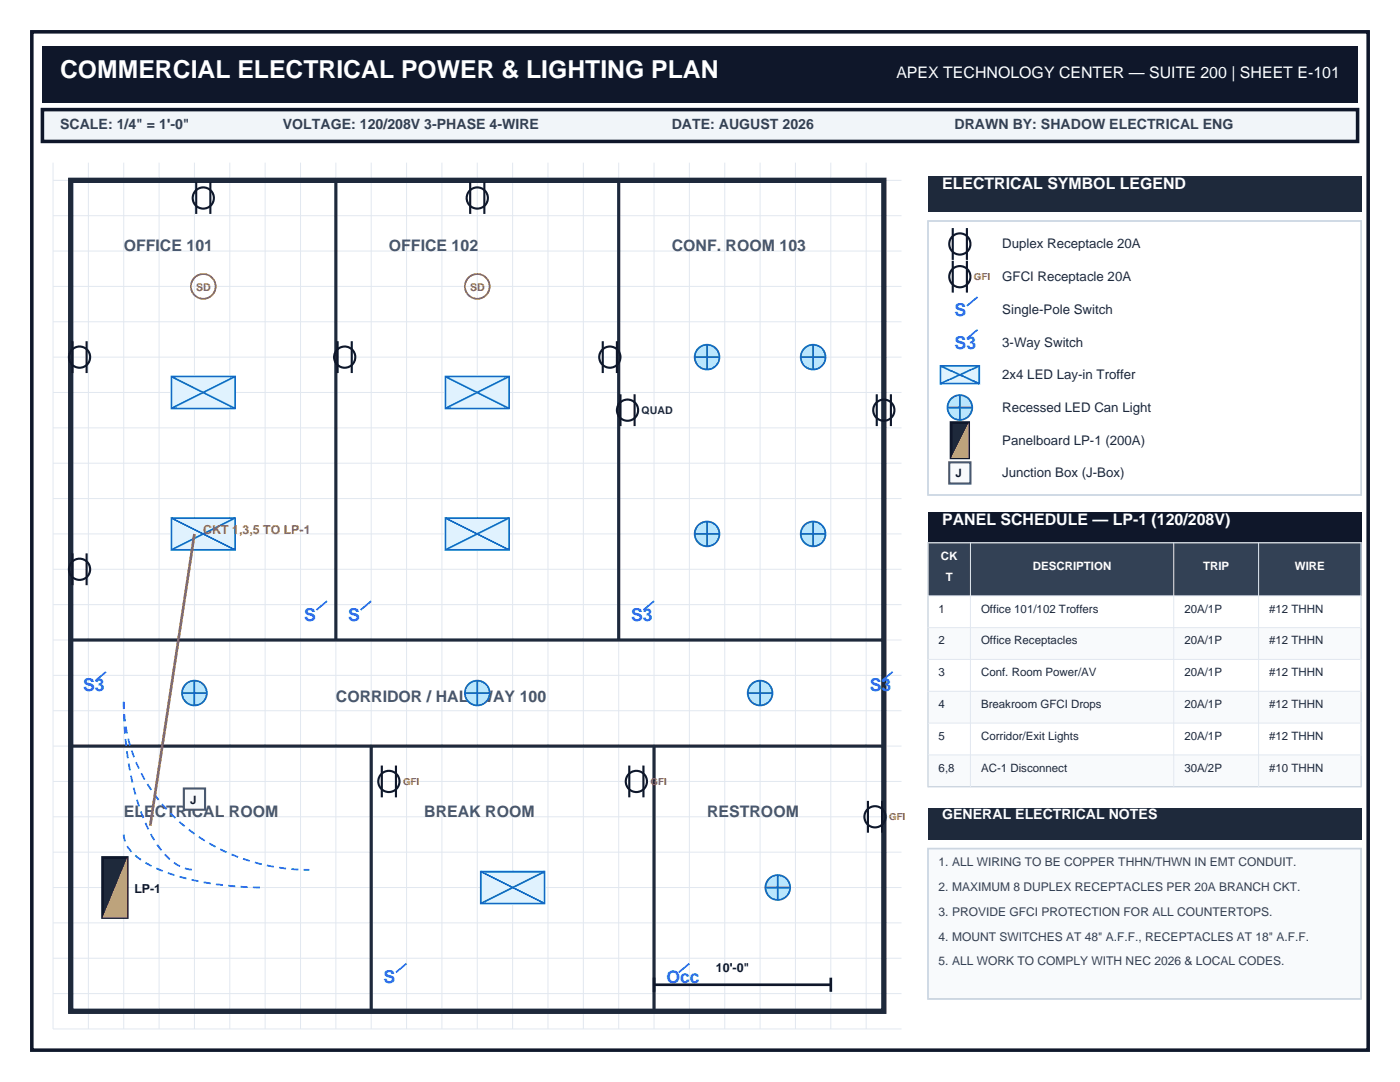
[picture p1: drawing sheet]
<svg xmlns="http://www.w3.org/2000/svg" width="279mm" height="216mm" viewBox="0 0 279 216" stroke-linecap="round" stroke-linejoin="round" font-family="sans-serif">
<path d="M6.3 6.3h266.7v203.2h-266.7z" fill="none" stroke="#0f172a" stroke-width=".71" stroke-linecap="butt"/>
<path d="M8.5 9.2h262.4v11.3h-262.4z" fill-rule="evenodd" fill="#0f172a"/>
<path d="M8.5 21.9h262.4v6.3h-262.4z" fill-rule="evenodd" fill="#f1f5f9" stroke="#0f172a" stroke-width=".71" stroke-linecap="butt"/>
<g fill="none" stroke="#e2e8f0" stroke-width=".2">
<path d="M10.6 32.5v172.8h169.3M10.6 36h169.3M17.6 32.5v172.8M24.7 32.5v172.8M31.7 32.5v172.8M38.8 32.5v172.8M45.9 32.5v172.8M52.9 32.5v172.8M60 32.5v172.8M67 32.5v172.8M74.1 32.5v172.8M81.1 32.5v172.8"/>
<path d="M88.2 32.5v172.8M95.2 32.5v172.8M102.3 32.5v172.8M109.4 32.5v172.8M116.4 32.5v172.8M123.5 32.5v172.8M130.5 32.5v172.8M137.6 32.5v172.8M144.6 32.5v172.8M151.7 32.5v172.8M158.7 32.5v172.8M165.8 32.5v172.8"/>
<path d="M172.9 32.5v172.8M10.6 57.2h169.3M10.6 50.1h169.3M10.6 43h169.3M10.6 78.3h169.3M10.6 71.3h169.3M10.6 64.2h169.3M10.6 99.5h169.3M10.6 92.4h169.3M10.6 85.4h169.3M10.6 113.6h169.3M10.6 106.5h169.3"/>
<path d="M10.6 134.8h169.3M10.6 127.7h169.3M10.6 120.6h169.3M10.6 155.9h169.3M10.6 148.9h169.3M10.6 141.8h169.3M10.6 177.1h169.3M10.6 170h169.3M10.6 163h169.3M10.6 198.3h169.3M10.6 191.2h169.3M10.6 184.1h169.3"/>
</g>
<path d="M14.1 36h162.3v165.8h-162.3z" fill="none" stroke="#1e293b" stroke-width="1.1" stroke-linecap="butt"/>
<path d="M67 36v91.7M123.5 36v91.7M14.1 127.7h162.3M14.1 148.9h162.3M74.1 148.9v52.9M130.5 148.9v52.9" fill="none" stroke="#1e293b" stroke-width=".63" stroke-linecap="butt"/>
<path d="M20.5 171.1h4.9v12h-4.9z" fill-rule="evenodd" fill="#1e293b" stroke="#0f172a" stroke-width=".53"/>
<path d="M25.4 171.1v12h-4.9z" fill="#f59e0b"/>
<path d="M36.7 157.3h4.2v4.3h-4.2z" fill-rule="evenodd" fill="#f8fafc" stroke="#475569" stroke-width=".42"/>
<path d="M34.2 75.1h12.7v6.4h-12.7z" fill-rule="evenodd" fill="#e0f2fe" stroke="#0284c7" stroke-width=".35"/>
<path d="M34.2 75.1l12.7 6.4M46.9 75.1l-12.7 6.4" fill="none" stroke="#0284c7" stroke-width=".35"/>
<path d="M34.2 103.4h12.7v6.3h-12.7z" fill-rule="evenodd" fill="#e0f2fe" stroke="#0284c7" stroke-width=".35"/>
<path d="M34.2 103.4l12.7 6.3M46.9 103.4l-12.7 6.3" fill="none" stroke="#0284c7" stroke-width=".35"/>
<g fill="none" stroke="#0f172a" stroke-width=".42">
<path d="M39.2 36.3v6.4M42 36.3v6.4M14.5 68.1v6.3M17.3 68.1v6.3M14.5 110.4v6.4M17.3 110.4v6.4"/>
<circle cx="40.6" cy="39.5" r="2.12"/>
<circle cx="15.9" cy="71.3" r="2.12"/>
<circle cx="15.9" cy="113.6" r="2.12"/>
</g>
<path d="M65.3 119.9l-2.2 1.8" fill="none" stroke="#2563eb" stroke-width=".35"/>
<circle cx="40.6" cy="57.1" r="2.47" fill="none" stroke="#dc2626" stroke-width=".35"/>
<path d="M88.9 75.1h12.7v6.4h-12.7z" fill-rule="evenodd" fill="#e0f2fe" stroke="#0284c7" stroke-width=".35"/>
<path d="M88.9 75.1l12.7 6.4M101.6 75.1l-12.7 6.4" fill="none" stroke="#0284c7" stroke-width=".35"/>
<path d="M88.9 103.4h12.7v6.3h-12.7z" fill-rule="evenodd" fill="#e0f2fe" stroke="#0284c7" stroke-width=".35"/>
<path d="M88.9 103.4l12.7 6.3M101.6 103.4l-12.7 6.3" fill="none" stroke="#0284c7" stroke-width=".35"/>
<g fill="none" stroke="#0f172a" stroke-width=".42">
<path d="M93.8 36.3v6.4M96.7 36.3v6.4M67.4 68.1v6.3M70.2 68.1v6.3M120.3 68.1v6.3M123.1 68.1v6.3"/>
<circle cx="95.2" cy="39.5" r="2.12"/>
<circle cx="68.8" cy="71.3" r="2.12"/>
<circle cx="121.7" cy="71.3" r="2.12"/>
</g>
<path d="M74.1 119.9l-2.1 1.8" fill="none" stroke="#2563eb" stroke-width=".35"/>
<circle cx="95.2" cy="57.1" r="2.47" fill="none" stroke="#dc2626" stroke-width=".35"/>
<circle cx="141.1" cy="71.3" r="2.47" fill="#bae6fd" stroke="#0369a1" stroke-width=".35"/>
<path d="M138.6 71.3h5M141.1 68.8v4.9" fill="none" stroke="#0369a1" stroke-width=".35"/>
<circle cx="162.3" cy="71.3" r="2.47" fill="#bae6fd" stroke="#0369a1" stroke-width=".35"/>
<path d="M159.8 71.3h4.9M162.3 68.8v4.9" fill="none" stroke="#0369a1" stroke-width=".35"/>
<circle cx="141.1" cy="106.5" r="2.47" fill="#bae6fd" stroke="#0369a1" stroke-width=".35"/>
<path d="M138.6 106.5h5M141.1 104.1v4.9" fill="none" stroke="#0369a1" stroke-width=".35"/>
<circle cx="162.3" cy="106.5" r="2.47" fill="#bae6fd" stroke="#0369a1" stroke-width=".35"/>
<path d="M159.8 106.5h4.9M162.3 104.1v4.9" fill="none" stroke="#0369a1" stroke-width=".35"/>
<g fill="none" stroke="#0f172a" stroke-width=".42">
<path d="M123.8 78.7v6.3M126.6 78.7v6.3M175 78.7v6.3M177.8 78.7v6.3"/>
<circle cx="125.2" cy="81.8" r="2.12"/>
<circle cx="176.4" cy="81.8" r="2.12"/>
</g>
<path d="M130.5 119.9l-2.1 1.8" fill="none" stroke="#2563eb" stroke-width=".35"/>
<circle cx="38.8" cy="138.3" r="2.47" fill="#bae6fd" stroke="#0369a1" stroke-width=".35"/>
<path d="M36.3 138.3h5M38.8 135.8v5" fill="none" stroke="#0369a1" stroke-width=".35"/>
<circle cx="95.2" cy="138.3" r="2.47" fill="#bae6fd" stroke="#0369a1" stroke-width=".35"/>
<path d="M92.8 138.3h4.9M95.2 135.8v5" fill="none" stroke="#0369a1" stroke-width=".35"/>
<circle cx="151.7" cy="138.3" r="2.47" fill="#bae6fd" stroke="#0369a1" stroke-width=".35"/>
<path d="M149.2 138.3h5M151.7 135.8v5" fill="none" stroke="#0369a1" stroke-width=".35"/>
<path d="M21.2 134.1l-2.2 1.7M178.2 134.1l-2.2 1.7" fill="none" stroke="#2563eb" stroke-width=".35"/>
<path d="M96 173.9h12.7v6.4h-12.7z" fill-rule="evenodd" fill="#e0f2fe" stroke="#0284c7" stroke-width=".35"/>
<path d="M96 173.9l12.7 6.4M108.7 173.9l-12.7 6.4" fill="none" stroke="#0284c7" stroke-width=".35"/>
<g fill="none" stroke="#0f172a" stroke-width=".42">
<path d="M76.2 152.8v6.3M79 152.8v6.3M125.6 152.8v6.3M128.4 152.8v6.3"/>
<circle cx="77.6" cy="155.9" r="2.12"/>
<circle cx="127" cy="155.9" r="2.12"/>
</g>
<path d="M81.1 192.3l-2.1 1.7" fill="none" stroke="#2563eb" stroke-width=".35"/>
<circle cx="155.2" cy="177.1" r="2.47" fill="#bae6fd" stroke="#0369a1" stroke-width=".35"/>
<path d="M152.8 177.1h4.9M155.2 174.6v5" fill="none" stroke="#0369a1" stroke-width=".35"/>
<g fill="none" stroke="#0f172a" stroke-width=".42">
<path d="M173.2 159.8v6.4M176 159.8v6.4"/>
<circle cx="174.6" cy="163" r="2.12"/>
</g>
<path d="M137.6 192.3l-2.1 1.7" fill="none" stroke="#2563eb" stroke-width=".35"/>
<path d="M24.7 140.1a63.1 63.1 0 0 0 4.1 23.7 18.8 18.8 0 0 0 6.6 8.8l1.1 .5 1.1 .4 1.2 .1M24.7 140.1a33.1 33.1 0 0 0 18.3 28.9 39.9 39.9 0 0 0 18.7 4.6M24.7 166.5a6.9 6.9 0 0 0 3.8 5.4 37.8 37.8 0 0 0 14.6 4.5 71.6 71.6 0 0 0 9.8 .7" fill="none" stroke="#2563eb" stroke-width=".35" stroke-dasharray="1.4 1.1" stroke-linecap="butt"/>
<path d="M38.8 106.5l-8.8 58.2" fill="none" stroke="#dc2626" stroke-width=".53"/>
<path d="M130.5 196.5h35.3M130.5 195.1v2.8M165.8 195.1v2.8" fill="none" stroke="#0f172a" stroke-width=".53"/>
<path d="M185.2 35.3h86.4v7h-86.4z" fill-rule="evenodd" fill="#1e293b"/>
<path d="M185.2 44.1h86.4v54.7h-86.4z" fill="none" stroke="#cbd5e1" stroke-width=".35"/>
<g fill="none" stroke="#0f172a" stroke-width=".42">
<path d="M190.1 45.5v6.4M190.1 52v6.4M193 45.5v6.4M193 52v6.4"/>
<circle cx="191.6" cy="48.7" r="2.12"/>
<circle cx="191.6" cy="55.2" r="2.12"/>
</g>
<path d="M195.1 59.3l-2.1 1.7M195.1 65.8l-2.1 1.8" fill="none" stroke="#2563eb" stroke-width=".35"/>
<path d="M187.7 73h7.7v3.6h-7.7z" fill-rule="evenodd" fill="#e0f2fe" stroke="#0284c7" stroke-width=".35"/>
<path d="M187.7 73l7.7 3.6M195.4 73l-7.7 3.6" fill="none" stroke="#0284c7" stroke-width=".35"/>
<circle cx="191.6" cy="81.3" r="2.47" fill="#bae6fd" stroke="#0369a1" stroke-width=".35"/>
<path d="M191.6 78.8v5M189.1 81.3h4.9" fill="none" stroke="#0369a1" stroke-width=".35"/>
<path d="M189.8 84.3h3.5v7.1h-3.5z" fill-rule="evenodd" fill="#1e293b" stroke="#0f172a" stroke-width=".53"/>
<path d="M193.3 84.3v7.1h-3.5z" fill="#f59e0b"/>
<path d="M189.4 92.3h4.3v4.2h-4.3z" fill-rule="evenodd" fill="#f8fafc" stroke="#475569" stroke-width=".42"/>
<path d="M185.2 102.3h86.4v7.1h-86.4z" fill-rule="evenodd" fill="#0f172a"/>
<path d="M185.2 108.3h86.4v10.6h-86.4z" fill-rule="evenodd" fill="#334155"/>
<path d="M185.2 118.9h86.4v6.3h-86.4z" fill-rule="evenodd" fill="#fff"/>
<path d="M185.2 125.2h86.4v6.4h-86.4z" fill-rule="evenodd" fill="#f8fafc"/>
<path d="M185.2 131.6h86.4v6.3h-86.4z" fill-rule="evenodd" fill="#fff"/>
<path d="M185.2 137.9h86.4v6.4h-86.4z" fill-rule="evenodd" fill="#f8fafc"/>
<path d="M185.2 144.3h86.4v6.3h-86.4z" fill-rule="evenodd" fill="#fff"/>
<path d="M185.2 150.6h86.4v6.4h-86.4z" fill-rule="evenodd" fill="#f8fafc"/>
<path d="M185.2 108.3h86.4v48.7h-86.4z" fill="none" stroke="#cbd5e1" stroke-width=".26"/>
<path d="M185.2 118.9h86.4M193.7 108.3v48.7M234.2 108.3v48.7M251.2 108.3v48.7M185.2 125.2h86.4M185.2 131.6h86.4M185.2 137.9h86.4M185.2 144.3h86.4M185.2 150.6h86.4" fill="none" stroke="#e2e8f0" stroke-width=".2"/>
<path d="M185.2 161.2h86.4v6.4h-86.4z" fill-rule="evenodd" fill="#1e293b"/>
<path d="M185.2 169.3h86.4v30h-86.4z" fill-rule="evenodd" fill="#f8fafc" stroke="#cbd5e1" stroke-width=".35"/>
<text font-size="4.9" fill="#fff" x="12" y="15.5">COMMERCIAL ELECTRICAL POWER &amp; LIGHTING PLAN</text>
<g font-size="3.5" fill="#2563eb">
<text x="190.5" y="63.1">S</text>
<text x="190.5" y="69.7">S3</text>
<text x="60.7" y="123.8">S</text>
<text x="69.5" y="123.8">S</text>
<text x="125.9" y="123.8">S3</text>
<text x="16.6" y="137.9">S3</text>
<text x="173.6" y="137.9">S3</text>
<text x="76.6" y="196.1">S</text>
<text x="133" y="196.1">Occ</text>
</g>
<g font-size="3.2" fill="#fff">
<text x="178.9" y="15.5">APEX TECHNOLOGY CENTER — SUITE 200 | SHEET E-101</text>
<text x="188" y="37.7">ELECTRICAL SYMBOL LEGEND</text>
<text x="188" y="104.8">PANEL SCHEDULE — LP-1 (120/208V)</text>
</g>
<g font-size="3.2" fill="#475569">
<text x="24.7" y="50.1">OFFICE 101</text>
<text x="77.6" y="50.1">OFFICE 102</text>
<text x="134.1" y="50.1">CONF. ROOM 103</text>
<text x="67" y="140.1">CORRIDOR / HALLWAY 100</text>
<text x="24.7" y="163">ELECTRICAL ROOM</text>
<text x="84.7" y="163">BREAK ROOM</text>
<text x="141.1" y="163">RESTROOM</text>
</g>
<g font-size="2.8" fill="#334155">
<text x="12" y="25.8">SCALE: 1/4&quot; = 1'-0&quot;</text>
<text x="56.4" y="25.8">VOLTAGE: 120/208V 3-PHASE 4-WIRE</text>
<text x="134.1" y="25.8">DATE: AUGUST 2026</text>
<text x="190.5" y="25.8">DRAWN BY: SHADOW ELECTRICAL ENG</text>
</g>
<text font-size="2.8" fill="#fff" x="188" y="163.3">GENERAL ELECTRICAL NOTES</text>
<g font-size="2.6" fill="#1e293b">
<text x="200" y="49.6">Duplex Receptacle 20A</text>
<text x="200" y="56.1">GFCI Receptacle 20A</text>
<text x="200" y="62.6">Single-Pole Switch</text>
<text x="200" y="69.1">3-Way Switch</text>
<text x="200" y="75.7">2x4 LED Lay-in Troffer</text>
<text x="200" y="82.2">Recessed LED Can Light</text>
<text x="200" y="88.7">Panelboard LP-1 (200A)</text>
<text x="200" y="95.2">Junction Box (J-Box)</text>
</g>
<text font-size="2.5" fill="#dc2626" x="40.6" y="106.5">CKT 1,3,5 TO LP-1</text>
<g font-size="2.5" fill="#0f172a">
<text x="26.8" y="178.2">LP-1</text>
<text x="142.9" y="194">10'-0&quot;</text>
</g>
<g font-size="2.4" fill="#334155">
<text x="187.3" y="172.9">1. ALL WIRING TO BE COPPER THHN/THWN IN EMT CONDUIT.</text>
<text x="187.3" y="177.8">2. MAXIMUM 8 DUPLEX RECEPTACLES PER 20A BRANCH CKT.</text>
<text x="187.3" y="182.7">3. PROVIDE GFCI PROTECTION FOR ALL COUNTERTOPS.</text>
<text x="187.3" y="187.7">4. MOUNT SWITCHES AT 48&quot; A.F.F., RECEPTACLES AT 18&quot; A.F.F.</text>
<text x="187.3" y="192.6">5. ALL WORK TO COMPLY WITH NEC 2026 &amp; LOCAL CODES.</text>
</g>
<g font-size="2.3" fill="#0f172a">
<text x="190.7" y="95.2">J</text>
<text x="37.9" y="160.3">J</text>
</g>
<g font-size="2.3" fill="#fff">
<text x="187.8" y="111.7">CK</text>
<text x="206.1" y="113.8">DESCRIPTION</text>
<text x="240.1" y="113.8">TRIP</text>
<text x="258.4" y="113.8">WIRE</text>
<text x="188.7" y="115.9">T</text>
</g>
<g font-size="2.3" fill="#1e293b">
<text x="187.3" y="122.2">1</text>
<text x="195.8" y="122.2">Office 101/102 Troffers</text>
<text x="236.4" y="122.2">20A/1P</text>
<text x="253.3" y="122.2">#12 THHN</text>
<text x="187.3" y="128.6">2</text>
<text x="195.8" y="128.6">Office Receptacles</text>
<text x="236.4" y="128.6">20A/1P</text>
<text x="253.3" y="128.6">#12 THHN</text>
<text x="187.3" y="134.9">3</text>
<text x="195.8" y="134.9">Conf. Room Power/AV</text>
<text x="236.4" y="134.9">20A/1P</text>
<text x="253.3" y="134.9">#12 THHN</text>
<text x="187.3" y="141.3">4</text>
<text x="195.8" y="141.3">Breakroom GFCI Drops</text>
<text x="236.4" y="141.3">20A/1P</text>
<text x="253.3" y="141.3">#12 THHN</text>
<text x="187.3" y="147.6">5</text>
<text x="195.8" y="147.6">Corridor/Exit Lights</text>
<text x="236.4" y="147.6">20A/1P</text>
<text x="253.3" y="147.6">#12 THHN</text>
<text x="187.3" y="154">6,8</text>
<text x="195.8" y="154">AC-1 Disconnect</text>
<text x="236.4" y="154">30A/2P</text>
<text x="253.3" y="154">#10 THHN</text>
</g>
<g font-size="2.1" fill="#dc2626">
<text x="39.2" y="58">SD</text>
<text x="93.8" y="58">SD</text>
</g>
<text font-size="2.1" fill="#1e293b" x="128.1" y="82.5">QUAD</text>
<g font-size="1.9" fill="#dc2626">
<text x="194.4" y="55.9">GFI</text>
<text x="80.4" y="156.6">GFI</text>
<text x="129.8" y="156.6">GFI</text>
<text x="177.4" y="163.7">GFI</text>
</g>
</svg>
